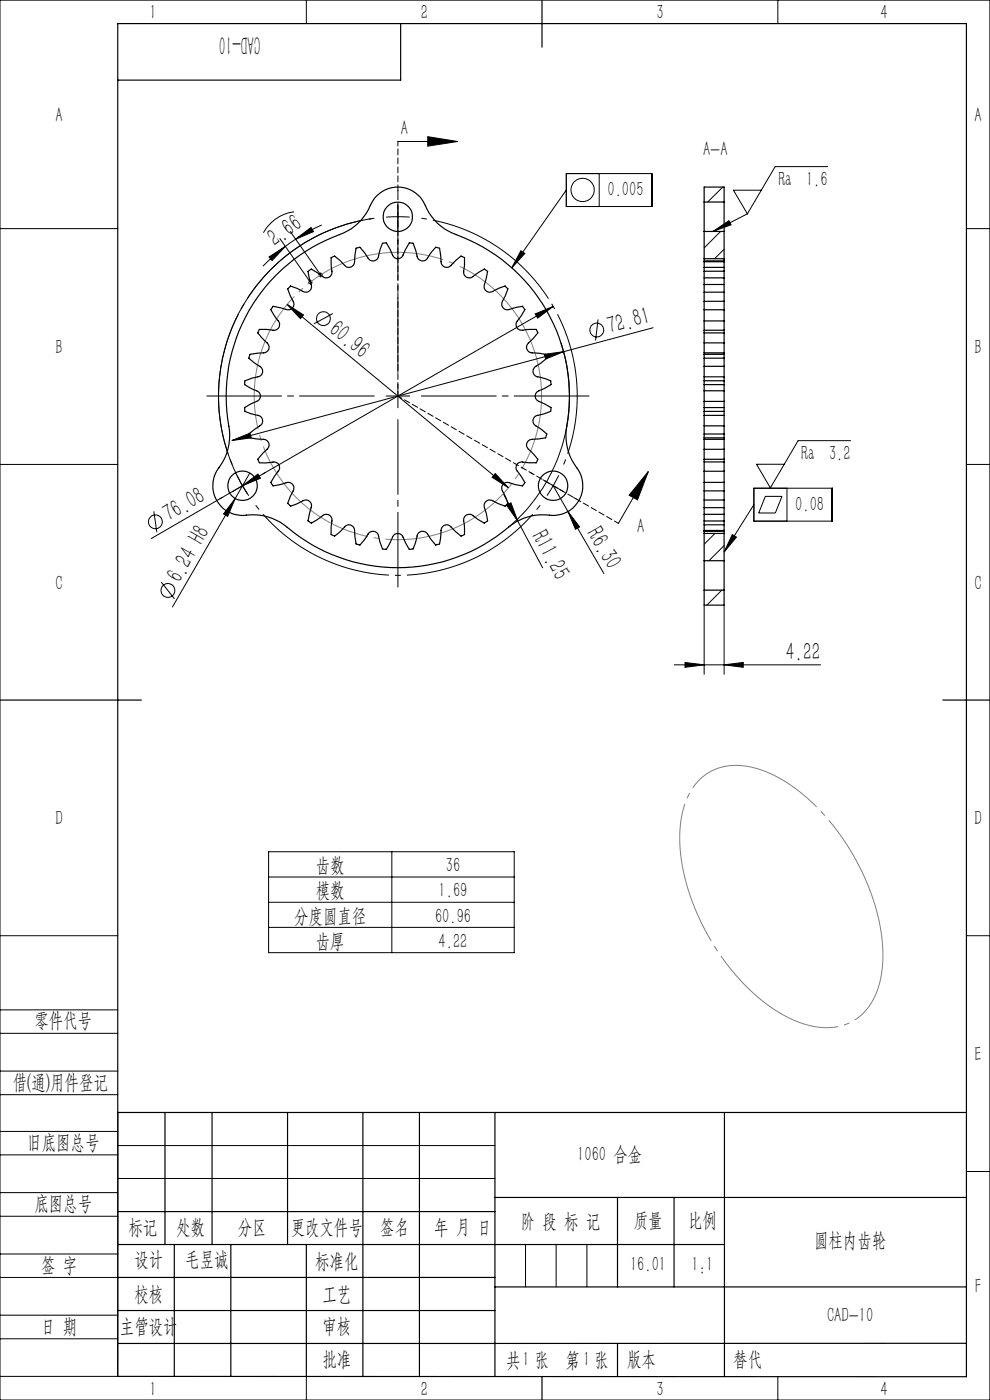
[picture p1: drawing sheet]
<svg xmlns="http://www.w3.org/2000/svg" width="210mm" height="297mm" viewBox="0 0 210 297" stroke-linecap="round" stroke-linejoin="round" font-family="sans-serif">
<g fill="none" stroke="#000" stroke-width=".21">
<path d="M0 0h210v297h-210zM65 0v5M165 0v5M84.4 30h12.7M90.7 29l6.4 1-6.4 1zM120.1 36.8h18.2v7h-18.2zM127.1 36.8v7M153.3 39.7l-3.2 3.2M175.5 35.3h-11.1l-5.9 10.1M0 48.5h25M57.1 54.5l3.4-2.2-2.8 3zM59.4 50.6l6.4 9.3"/>
<path d="M60.5 52.3l-1.2 .9-3.5 3.3M61.6 49.1l6.4 9.2M62.4 44.9a8.8 8.8 0 0 0-6.5 4.5M62.7 50.8l3.3-2.5 .5 .8zM62.7 50.8l-2.2 1.5M65.3 59.9h1M65.5 59.5l.7 .7M65.8 59.3v1.1M66.2 59.5l-.7 .7M67.5 58.3h1M67.7 58l.7 .7M68 57.8v1"/>
<path d="M68.3 47.7l-3.6 1.8-2 1.3M68.4 58l-.7 .7M78.8 46.4a38 38 0 0 0-26.3 58.4M110.5 53.2l.8 .6-2.8 3zM120.1 40.3l-11.6 16.5M151.2 49.1l3.4-2.3 .5 .9zM152.9 49.1l-3.5 3.5M153.6 52.9l-2 2M158.5 45.4l-7.3 3.7M161.5 40.4h-5.9l2.9 5M205 48.5h5M60.9 64.6l46.9 38.9"/>
<path d="M60.9 64.6l3.5 2.2-.7 .8zM70.6 66.5l-4 2.2M113.5 66.6l3.8-1.6-3.2 2.5zM115.5 75.2l4.1-.6-3.9 1.6zM117.3 65l-65.9 38M119 72.7a36.4 36.4 0 0 1-11.2 39.2M126.9 67.8l-.6 4.4M138.5 69.5l-89.3 23.9M0 98.5h25M49.2 93.4l3.8-1.5 .3 1zM180.4 93.5h-11.1l-5.9 10-2.9-5h5.9M205 98.5h5"/>
<path d="M32.6 108.5l.7 4.4M49.9 105.8l-1.6 3.7-.9-.5zM49.9 105.8l-13.3 23M50.3 100.9l1.1 2.1M51.4 103l1.4 2.2M51.4 103l-19.3 11.3M51.4 103l-2.1 1.3M51.4 103l3.3-2.4 .5 .9zM53 100.4l-3.1 5.4M53.6 101.8l-2.2 1.2M105.1 100.5l2.7 3-3.4-2.3zM106.9 104.9l2.9 5.6"/>
<path d="M107.5 107.2l.9-.5 1.4 3.8zM109.8 110.5l5.3 10M117.3 103l3.2 5.5M120.5 108.5l2.4 3.3-.8 .5zM120.5 108.5l7.6 13.2M137.5 100l-6.3 11.1M137.5 100l-2.3 6-1.7-.9zM151.7 113.2l-2.3 2.3M153.6 115.7l-3.2 3.3M155.3 113.4l.9 .5-2.6 3.2zM159.9 103.6h16.6v7h-16.6zM159.9 107.1l-6.3 10"/>
<path d="M162.3 105.3h3.6l-1.4 3.5h-3.6zM166.9 103.6v7M34.2 123.5l2.8 3.5M149.4 128.4v14.6M153.1 125.2l-3.2 3.2M153.6 128.4v14.6M143 141h31.1M145.3 140.5l4.1 .5-4.1 .6zM153.6 141l4.1-.5v1.1zM0 198.5h25M57 180.7h52.1v21.4h-52.1zM57 186.1h52.1"/>
<path d="M57 191.4h52.1M57 196.7h52.1M83.1 180.7v21.4M205 198.5h5M0 214.2h25M0 219.2h25M0 232.2h25M0 227.2h25M25 236v56h-25M0 245h25M0 240h25M0 258h25"/>
<path d="M0 253h25M25 243h80M25 250h80M205 248.5h5M0 271h25M0 266h25M0 279h25M111.5 264v9M118 264v9M124.5 264v9M0 284h25M65 292.1v4.9"/>
<path d="M153.7 292h.1M165 292v5"/>
<circle cx="123.6" cy="40.3" r="2.47"/>
<circle cx="68.6" cy="67.6" r="1.47"/>
<circle cx="126.6" cy="70" r="1.47"/>
<circle cx="33" cy="110.7" r="1.47"/>
<circle cx="35.6" cy="125.3" r="1.47"/>
</g>
<path d="M186.3 194.8a49.1 49.1 0 0 0-19.1-28.6 18.9 18.9 0 0 0-13.4-3.6 11.4 11.4 0 0 0-8.8 8.8 32.3 32.3 0 0 0 1.6 19.3 48.1 48.1 0 0 0 18.2 23.8 18.1 18.1 0 0 0 13.3 3.2 11.6 11.6 0 0 0 8.5-9.2 29.2 29.2 0 0 0-.3-13.7" fill="none" stroke="#808080" stroke-width=".21" stroke-dasharray="30.5 1.3 1.3 1.3" stroke-dashoffset="6.9" stroke-linecap="butt"/>
<path d="M113.6 75.1a30.5 30.5 0 0 0-51.1-12.3 30.5 30.5 0 0 0 14 50.7 30.5 30.5 0 0 0 37.5-36.9l-.4-1.5" fill="none" stroke="#808080" stroke-width=".21" stroke-dasharray="30.5 1.3 1.3 1.3" stroke-dashoffset="5.2" stroke-linecap="butt"/>
<path d="M84.4 46l-2.5 .1M84.4 46l2.5 .1M117.3 103l1.2-2.2M117.3 103l-1.3 2.2" fill="none" stroke="#000" stroke-width=".21" stroke-dasharray="30.5 1.3 1.3 1.3" stroke-linecap="butt"/>
<path d="M79.4 46.3a38 38 0 0 0-30.2 52.3M119.6 98.6a38 38 0 0 0-30.2-52.3M54.2 107.2a38 38 0 0 0 60.4 0" fill="none" stroke="#000" stroke-width=".21" stroke-dasharray="30.5 1.3 1.3 1.3" stroke-dashoffset="-2.4" stroke-linecap="butt"/>
<path d="M84.4 84v-54M84.4 84l46.8 27" fill="none" stroke="#000" stroke-width=".21" stroke-dasharray="1.3 .6" stroke-dashoffset=".3"/>
<g fill="none" stroke="#000" stroke-width=".25">
<path d="M85 5v12h-60M115 0v10M58.7 58.3a37.7 37.7 0 0 1 14.2-8.9 11.6 11.6 0 0 0 6-6.4 6.4 6.4 0 0 1 6.3-3.3 6.4 6.4 0 0 1 5.4 4.7 11 11 0 0 0 6.2 5.4 36.5 36.5 0 0 1 23.3 41.6 11.7 11.7 0 0 0 2.6 8.4 6.4 6.4 0 0 1-.4 7.1 6.4 6.4 0 0 1-6.7 2.3 12 12 0 0 0-9 3.7 36.5 36.5 0 0 1-46.4-1.6 11.3 11.3 0 0 0-8.6-1.9 6.4 6.4 0 0 1-6-3.9 6.4 6.4 0 0 1 1.4-7 12 12 0 0 0 1.3-9.6 36.6 36.6 0 0 1 10.4-30.6zM149.4 42.9v6.2M149.4 54.9v.4h4.2M149.4 55.5v1.2M149.4 57.5v1.4h4.2v-1.4M149.4 59v1.4M149.4 49.1h4.2M149.4 42.9v-3.2h4.2v3.2M149.4 54.9h4.2M149.4 49.1v5.8"/>
<path d="M149.4 55.4v.1M149.4 56.8v.7M149.4 42.9h4.2M149.4 55.5h4.2M149.4 57.5h4.2M153.6 42.9v6.2M153.6 54.9v.4M153.6 55.5v1.2h-4.2M153.6 59v1.4M153.6 49.1v5.8M153.6 55.4v.1M153.6 56.8v.7"/>
<path d="M61 61.3l.6-.6 2.7 1.1a1.22 1.22 0 0 0 1.4-.1 1.22 1.22 0 0 0 .3-1.3l-.7-2.8 .7-.5 1.4 .8a2.46 2.46 0 0 0 1.9 1l.5-.1 .4-.4a1.98 1.98 0 0 0 .1-1.7l-.1-2 .8-.4 2.1 2a1.2 1.2 0 0 0 1.3 .4 1.2 1.2 0 0 0 .8-1.2l.3-2.8 .8-.2 1.1 1.2a2.56 2.56 0 0 0 1.3 1.6h.6l.6-.2a1.98 1.98 0 0 0 .6-1.6l.6-1.9 .9-.1 1.3 2.6a1.19 1.19 0 0 0 1.1 .8 1.19 1.19 0 0 0 1.1-.8l1.3-2.6 .8 .1 .6 1.5a2.53 2.53 0 0 0 .7 2l.5 .2h.6a1.98 1.98 0 0 0 1.1-1.3l1.3-1.5 .8 .2 .4 2.8a1.2 1.2 0 0 0 .7 1.2 1.2 1.2 0 0 0 1.4-.4l2.1-2 .7 .4v1.6a2.62 2.62 0 0 0 0 2.1l.5 .4 .5 .1a1.83 1.83 0 0 0 1.5-.7l1.7-1.1 .7 .5-.6 2.8a1.22 1.22 0 0 0 .3 1.3 1.22 1.22 0 0 0 1.4 .1l2.6-1.1 .6 .6-.5 1.5a2.7 2.7 0 0 0-.8 2l.3 .5 .5 .3a2.02 2.02 0 0 0 1.6-.2l2-.4 .5 .7-1.6 2.4a1.21 1.21 0 0 0-.1 1.4 1.21 1.21 0 0 0 1.3 .6l2.8-.2 .4 .7-1 1.3a2.98 2.98 0 0 0-1.4 1.6l.1 .6 .3 .4a2.01 2.01 0 0 0 1.6 .4l2 .3 .3 .8-2.3 1.7a1.19 1.19 0 0 0-.6 1.3 1.19 1.19 0 0 0 1 .9l2.7 .9 .1 .8-1.4 .8a2.63 2.63 0 0 0-1.8 1.1l-.2 .5 .2 .6a2.1 2.1 0 0 0 1.4 .9l1.8 1-.1 .7-1.5 .6-1.2 .3a1.19 1.19 0 0 0-1 1 1.19 1.19 0 0 0 .6 1.2l2.3 1.8-.3 .8-1.5 .2a2.59 2.59 0 0 0-2.1 .4l-.3 .5a1.63 1.63 0 0 0 .9 1.9l1.4 1.5-.3 .7-1.7 .1-1.2-.2a1.18 1.18 0 0 0-1.3 .6 1.18 1.18 0 0 0 .1 1.4l1.6 2.4-.5 .7-1.5-.3a2.61 2.61 0 0 0-2.1-.4l-.5 .4-.3 .5a2.1 2.1 0 0 0 .6 1.5l.7 2-.6 .6-2.6-1.2a1.22 1.22 0 0 0-1.4 .2 1.22 1.22 0 0 0-.3 1.3l.6 2.8-.7 .5-1.3-.8a2.39 2.39 0 0 0-1.9-1.1l-.5 .2-.5 .4a1.98 1.98 0 0 0 0 1.6v2.1l-.7 .3-2.1-1.9a1.18 1.18 0 0 0-1.4-.4 1.18 1.18 0 0 0-.7 1.1l-.4 2.9-.8 .2-1-1.2a2.27 2.27 0 0 0-1.4-1.6 1.17 1.17 0 0 0-1.5 .9l-.9 2.7-.8 .2-.8-1.5a2.63 2.63 0 0 0-1.1-1.8l-.5-.1-.6 .1a2.1 2.1 0 0 0-.9 1.4l-.9 1.9-.9-.2-.8-2.7a1.19 1.19 0 0 0-1-1 1.19 1.19 0 0 0-1.2 .6l-1.8 2.3-.8-.2-.2-1.6a2.59 2.59 0 0 0-.4-2.1l-.5-.3a1.65 1.65 0 0 0-1.9 1l-1.5 1.3-.7-.3-.1-1.6 .2-1.3a1.21 1.21 0 0 0-.6-1.2 1.21 1.21 0 0 0-1.4 .1l-2.4 1.6-.7-.5 .4-1.6a2.74 2.74 0 0 0 .3-2.1l-.3-.4-.6-.3a2.1 2.1 0 0 0-1.5 .5l-2 .8-.6-.6 1.2-2.7a1.22 1.22 0 0 0-.1-1.3 1.22 1.22 0 0 0-1.4-.4l-2.8 .7-.5-.7 .8-1.4a2.39 2.39 0 0 0 1.1-1.8l-.1-.6-.5-.4a1.98 1.98 0 0 0-1.6-.1l-2.1 .1-.3-.8 2-2.1a1.2 1.2 0 0 0 .3-1.3 1.2 1.2 0 0 0-1.1-.8l-2.9-.3-.2-.8 1.2-1.1a2.7 2.7 0 0 0 1.7-1.3v-.6l-.2-.6a1.98 1.98 0 0 0-1.6-.6l-1.9-.6-.1-.8 2.5-1.3a1.19 1.19 0 0 0 .8-1.2 1.19 1.19 0 0 0-.8-1.1l-2.5-1.3 .1-.8 1.5-.6a2.53 2.53 0 0 0 2-.7l.2-.5v-.6a1.98 1.98 0 0 0-1.3-1.1l-1.6-1.3 .2-.8 2.9-.3a1.2 1.2 0 0 0 1.1-.8 1.2 1.2 0 0 0-.3-1.4l-2-2.1 .3-.7h1.6a2.62 2.62 0 0 0 2.1 0l.5-.4 .1-.6a1.83 1.83 0 0 0-.8-1.5l-1.1-1.7 .5-.7 2.8 .6a1.22 1.22 0 0 0 1.4-.3 1.22 1.22 0 0 0 .1-1.4zM149.4 60.4v1.6M149.4 63.9v1.8M149.4 62v1.9M149.4 68.1v2M149.4 65.7v2.4M149.4 72.7v2.2M149.4 70.6v2.1M149.4 74.9v.3M149.4 77.7v2.2M149.4 76v1.7M149.4 70.1v.5"/>
<path d="M149.4 79.9v.9M149.4 75.2v.8M149.4 65.7h4.2M149.4 70.1h4.2M149.4 74.9h4.2M149.4 60.4h4.2M149.4 63.9h4.2M149.4 68.1h4.2M149.4 72.7h4.2M149.4 70.6h4.2M149.4 75.2h4.2M149.4 79.9h4.2"/>
<path d="M149.4 77.7h4.2M149.4 76h4.2M153.6 60.4v1.6h-4.2M153.6 63.9v1.8M153.6 62.1v1.8M153.6 68.1v2M153.6 65.7v2.4M153.6 72.7v2.2M153.6 70.6v2.1M153.6 74.9v.3M153.6 77.7v2.2M153.6 76v1.7"/>
<path d="M153.6 70.1v.5M153.6 79.9v.9M153.6 75.2v.8M149.4 98v2M149.4 100v2.3M149.4 93.2v2.1M149.4 95.3v2.1M149.4 92.9v.3M149.4 88.1v2.2M149.4 82.9v2.3M149.4 90.3v1.8M149.4 97.4v.6"/>
<path d="M149.4 87.3v.8M149.4 81.6v1.3M149.4 85.2v1.3M149.4 92.1v.8M149.4 80.8v.8M149.4 86.5v.8M149.4 98h4.2M149.4 93.2h4.2M149.4 100h4.2M149.4 95.3h4.2M149.4 97.4h4.2M149.4 92.9h4.2"/>
<path d="M149.4 90.3h4.2M149.4 88.1h4.2M149.4 82.9h4.2M149.4 85.2h4.2M149.4 92.1h4.2M149.4 80.8h4.2M149.4 87.3h4.2M149.4 81.6h4.2M149.4 86.5h4.2M153.6 98v2M153.6 100v2.3M153.6 93.2v2.1"/>
<path d="M153.6 95.3v2.1M153.6 92.9v.3M153.6 88.1v2.2M153.6 82.9v2.3M153.6 90.3v1.8M153.6 97.4v.6M153.6 87.3v.8M153.6 81.6v1.3M153.6 85.2v1.3M153.6 92.1v.8M153.6 80.8v.8M153.6 86.5v.8"/>
<path d="M149.4 119v6.2M149.4 112.7v.5M149.4 111.3v1.2M149.4 110.5v-1.4h4.2v1.4M149.4 106.1v1.6M149.4 107.7v1.4M149.4 102.3v1.8M149.4 104.1v1.9M149.4 112.7h4.2M149.4 111.3h4.2M149.4 106.1h4.2M149.4 102.3h4.2"/>
<path d="M149.4 110.5v.8M149.4 112.5v.2M149.4 113.2v5.8M149.4 119h4.2M149.4 113.2h4.2M149.4 112.5h4.2M149.4 110.5h4.2M149.4 107.7h4.2M149.4 104.1h4.2M153.6 119v6.2M153.6 112.7v.5M153.6 111.3v1.2"/>
<path d="M153.6 106.1v1.6M153.6 107.7v1.3M153.6 102.3v1.8M153.6 104.1v1.9M153.6 110.5v.8M153.6 112.5v.2M153.6 113.2v5.8M149.4 125.2v3.2h4.2v-3.2M149.4 125.2h4.2M0 148.5h30M200 148.5h10M25 236h180"/>
<path d="M35 236v28M45 236v28M61 236v28M77 236v56M89 236v56M105 236v56M153.7 236v56M25 257h80M105 254h100M131 254v19M143 254v19M25 264h128.7"/>
<path d="M25 271h80M25 278h80M37 264v28M49 264v28M65 264.1v28M105 273h100M25 292l180 .1v-287.1h-180v287M115 292v5M131 285v7M205 285h-180"/>
<circle cx="84.4" cy="46" r="3.1"/>
<circle cx="51.5" cy="103.1" r="3.1"/>
<circle cx="117.3" cy="103.1" r="3.1"/>
</g>
<g fill="none" stroke="#000" stroke-width=".21" stroke-dasharray="30.5 1.3 1.3 1.3">
<path d="M84.4 46v-2.5M84.4 46v2.5M84.4 41v-.6M84.4 51v.6M84.4 84v-2.5M84.4 84h-2.5M84.4 84v2.5M84.4 84h2.5M47.1 105.5l-.5 .3M55.8 100.5l.5-.3M113 100.5l-.5-.3M117.3 103l2.2 1.3"/>
<path d="M117.3 103l-2.1-1.2M121.7 105.5l.5 .3"/>
</g>
<path d="M84.4 79v-35.5M79.4 84h-35.5M84.4 89v35.6M89.4 84h35.5" fill="none" stroke="#000" stroke-width=".21" stroke-dasharray="30.5 1.3 1.3 1.3" stroke-dashoffset="14.6"/>
<g fill="#000">
<path d="M110.5 53.2l.8 .6-2.8 3zM49.9 105.8l-1.6 3.7-.9-.5zM107.5 107.2l.9-.5 1.4 3.8zM120.5 108.5l2.4 3.3-.8 .5z"/>
<path d="M90.7 29l6.4 1-6.4 1zM137.5 100l-2.3 6-1.7-.9z"/>
<path d="M62.7 50.8l3.3-2.5 .5 .8zM57.1 54.5l3.4-2.2-2.8 3z"/>
<path d="M151.2 49.1l3.4-2.3 .5 .9zM155.3 113.4l.9 .5-2.6 3.2z"/>
<path d="M113.5 66.6l.6 .9 3.2-2.5zM51.4 103l3.8-1.5-.5-.9z"/>
<path d="M49.2 93.4l4.1-.5-.3-1zM115.5 75.2l.2 1 3.9-1.6z"/>
<path d="M105.1 100.5l-.7 .7 3.4 2.3zM60.9 64.6l2.8 3 .7-.8z"/>
<path d="M145.3 140.5l4.1 .5-4.1 .6zM153.6 141l4.1-.5v1.1z"/>
</g>
<text font-size="5.6" x="55.2" y="7.6" transform="rotate(-180 55.2 7.6)">CAD-10</text>
<g font-size="5.3">
<text x="58.3" y="52.5" transform="rotate(-34 58.3 52.5)">2.66</text>
<text x="69.5" y="70.3" transform="rotate(40 69.5 70.3)">60.96</text>
<text x="129.3" y="70.9" transform="rotate(-15 129.3 70.9)">72.81</text>
<text x="35.9" y="110.8" transform="rotate(-30 35.9 110.8)">76.08</text>
<text x="112.7" y="113.6" transform="rotate(62 112.7 113.6)">R11.25</text>
<text x="124.4" y="113.1" transform="rotate(60 124.4 113.1)">R6.30</text>
<text x="38.2" y="123.9" transform="rotate(-60 38.2 123.9)">6.24 H8</text>
<text x="166.7" y="140">4.22</text>
</g>
<g font-size="4.4">
<text x="31.7" y="4.1">1</text>
<text x="89.2" y="4.1">2</text>
<text x="139.2" y="4.1">3</text>
<text x="186.7" y="4.1">4</text>
<text x="11.7" y="25.9">A</text>
<text x="85" y="28.6">A</text>
<text x="206.7" y="25.9">A</text>
<text x="149.1" y="33.1">A-A</text>
<text x="128.9" y="41.6">0.005</text>
<text x="165.1" y="39.5">Ra 1.6</text>
<text x="11.7" y="75.1">B</text>
<text x="206.7" y="75.1">B</text>
<text x="170" y="97.6">Ra 3.2</text>
<text x="135.1" y="113">A</text>
<text x="168.7" y="108.3">0.08</text>
<text x="11.7" y="125.1">C</text>
<text x="206.7" y="125.1">C</text>
<text x="11.7" y="175.1">D</text>
<text x="206.7" y="175.1">D</text>
<text x="67" y="185">齿数</text>
<text x="94.6" y="185">36</text>
<text x="67" y="190.4">模数</text>
<text x="93" y="190.4">1.69</text>
<text x="62.4" y="195.7">分度圆直径</text>
<text x="92.3" y="195.7">60.96</text>
<text x="67" y="201.1">齿厚</text>
<text x="93" y="201.1">4.22</text>
<text x="7.3" y="217.9">零件代号</text>
<text x="206.7" y="225.1">E</text>
<text x="2.7" y="231">借(通)用件登记</text>
<text x="5.8" y="243.7">旧底图总号</text>
<text x="122.4" y="246.2">1060 合金</text>
<text x="7.3" y="256.8">底图总号</text>
<text x="27.2" y="261.9">标记</text>
<text x="37.4" y="261.9">处数</text>
<text x="50.5" y="261.9">分区</text>
<text x="61.7" y="261.9">更改文件号</text>
<text x="80.6" y="261.9">签名</text>
<text x="92.1" y="261.9">年 月 日</text>
<text x="110.5" y="260.4">阶 段 标 记</text>
<text x="134.4" y="260.4">质量</text>
<text x="145.9" y="260.4">比例</text>
<text x="8.7" y="269.8">签 字</text>
<text x="28.5" y="268.7">设计</text>
<text x="39.3" y="268.7">毛昱诚</text>
<text x="66.9" y="269.1">标准化</text>
<text x="133.6" y="269.7">16.01</text>
<text x="146.7" y="269.7">1:1</text>
<text x="172.7" y="264.6">圆柱内齿轮</text>
<text x="28.5" y="275.9">校核</text>
<text x="68.4" y="275.9">工艺</text>
<text x="206.8" y="274.4">F</text>
<text x="175.4" y="280.6">CAD-10</text>
<text x="8.7" y="282.9">日 期</text>
<text x="25.4" y="282.9">主管设计</text>
<text x="68.4" y="282.8">审核</text>
<text x="68.4" y="289.9">批准</text>
<text x="107.4" y="289.9">共 张</text>
<text x="110.8" y="289.9">1</text>
<text x="120" y="289.9">第 张</text>
<text x="123.7" y="289.9">1</text>
<text x="133" y="289.9">版本</text>
<text x="155.6" y="289.9">替代</text>
<text x="31.7" y="296.1">1</text>
<text x="89.2" y="296.1">2</text>
<text x="139.2" y="296.1">3</text>
<text x="186.7" y="296.1">4</text>
</g>
</svg>
